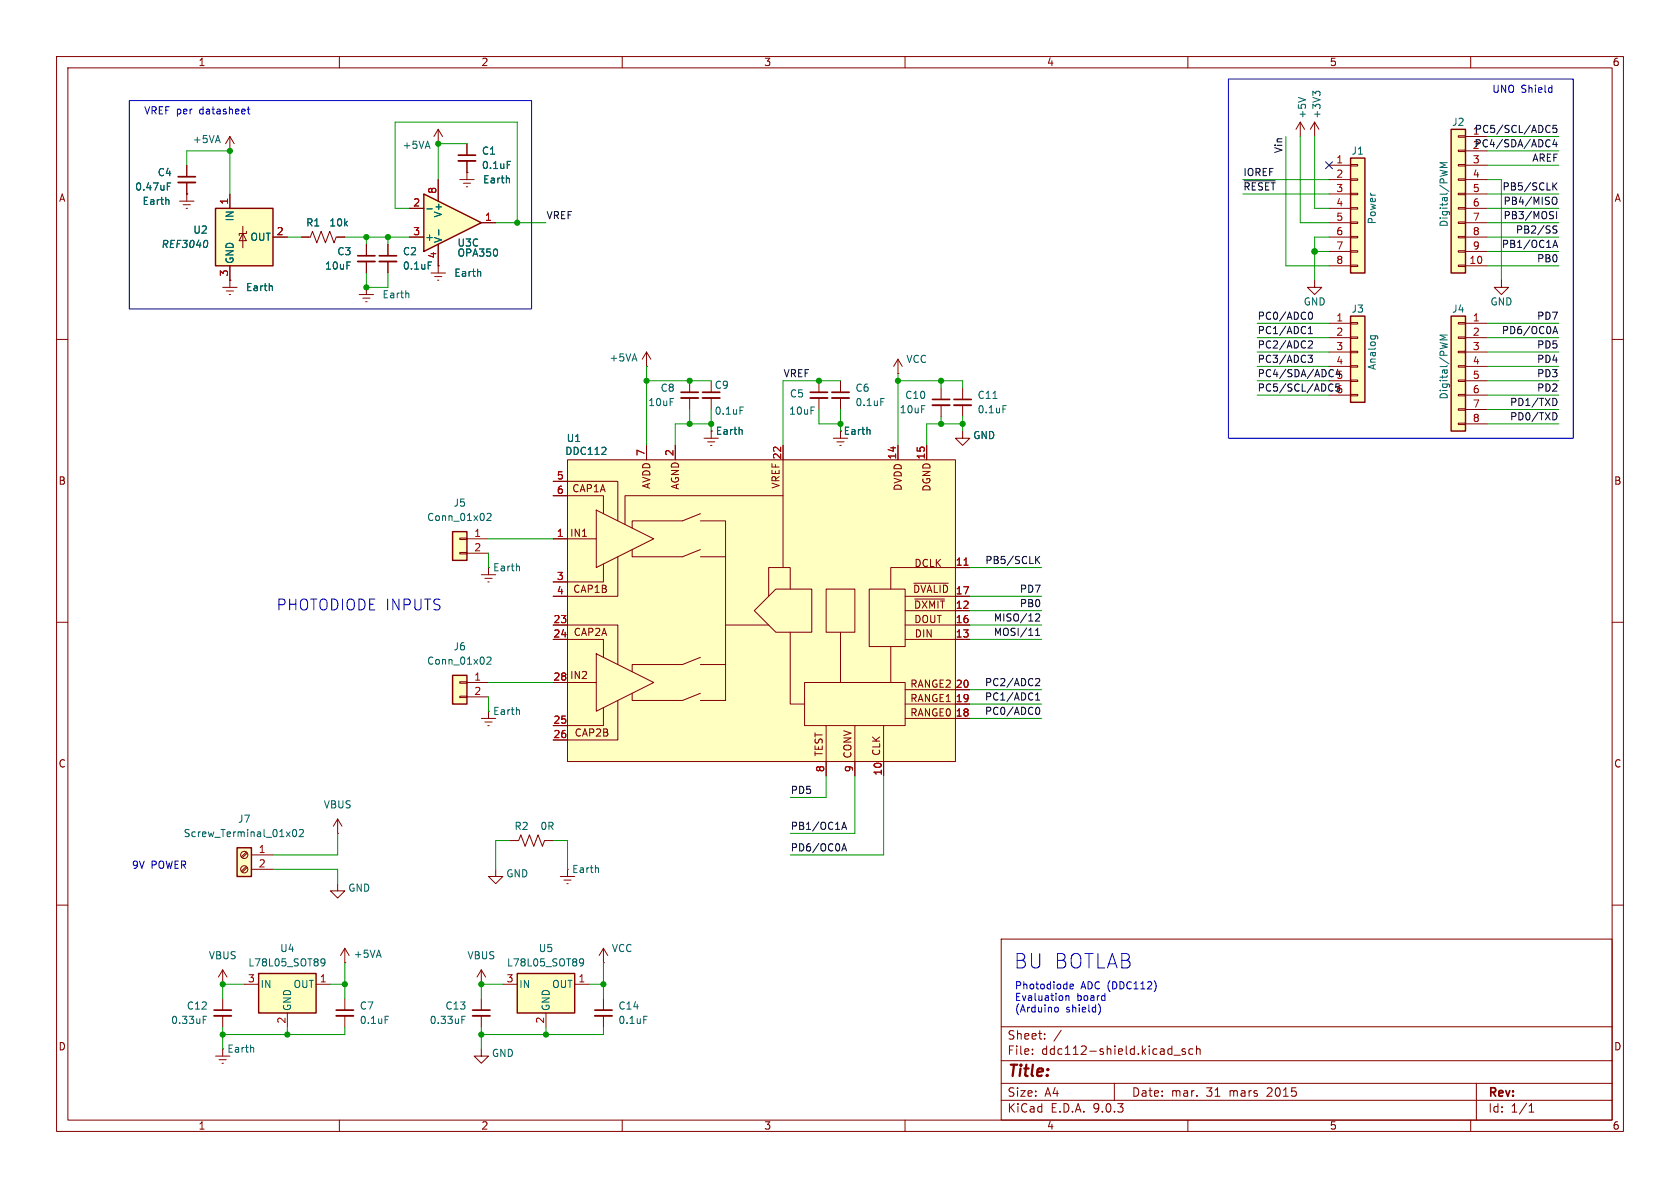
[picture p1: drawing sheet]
<svg xmlns="http://www.w3.org/2000/svg" width="297mm" height="210mm" viewBox="0 0 297 210" stroke-linecap="round" stroke-linejoin="round" font-family="sans-serif">
<g fill="none" stroke="#840000" stroke-width=".18">
<path d="M10 10h277v190h-277zM12 12h273v186h-273zM60 10v2M110 10v2M160 10v2M210 10v2M260 10v2M10 60h2M114.3 64.8h.1M114.3 62.2l-.8 1.3M114.3 62.2l.8 1.3M114.3 62.2v2.6"/>
<path d="M124.5 77.5h2.5M125.1 78.1h1.3M125.6 78.7h.3M125.7 76.2h.1M125.7 76.2v1.3M144.8 67.3v2M144.8 70.4v2M148.6 67.3v2M148.6 70.4v2M158.7 66h.1M158.7 63.5l-.7 1.3M158.7 63.5l.8 1.3"/>
<path d="M158.7 63.5v2.5M166.4 68.6v2M166.4 71.6v2.1M285 60h2M10 110h2M285 110h2M10 160h2M177 166h108v32h-108zM285 160h2M60 198v2M110 198v2M160 198v2"/>
<path d="M177 194.5h108M177 191.5h108M177 187.5h108M177 181.5h108M182.5 186.3v.1M182.5 185.5v.1M184.7 183.6v.1M184.7 182.8v.1M187.6 182.1l-1.3 2M197 191.5v3M207.5 186.5h1.2M209.5 185.5l-.3-.1-.2 .2v.2l.5 .2v.3h-.5"/>
<path d="M210 198v2M210.9 185.5l-.4-.1-.3 .3v.4l.1 .2h.6M211.5 185.5l.2-.1 .4 .1 .1 .9M211.5 184.9v1.5M260 198v2M261 191.5v6.5M270.3 196.6h.9M270.3 195.5l.4-.4v1.5"/>
</g>
<path d="M143.3 69.3h3M147.1 69.3h3M164.8 70.6h3.1" fill="none" stroke="#840000" stroke-width=".3"/>
<path d="M143.3 70.4h3M147.1 70.4h3M164.8 71.6h3.1" fill="none" stroke="#840000" stroke-width=".33"/>
<path d="M131.1 76l.1 .8M155.7 70.4h.6" fill="none" stroke="#006464" stroke-width=".18"/>
<path d="M256.5 22.9h2.6v25.4h-2.6z" fill="#ffffc2"/>
<path d="M256.5 22.9h2.6v25.4h-2.6z" fill="none" stroke="#840000" stroke-width=".25"/>
<g fill="none" stroke="#840000" stroke-width=".18">
<path d="M257.8 24h1.3v.3h-1.3zM257.8 26.5h1.3v.3h-1.3zM257.8 29.1h1.3v.2h-1.3zM257.8 31.6h1.3v.3h-1.3zM257.8 34.2h1.3v.2h-1.3zM257.8 36.7h1.3v.3h-1.3zM257.8 39.2h1.3v.3h-1.3zM259.1 24.1h3.8M259.1 26.7h3.8M259.1 29.2h3.8M259.1 31.8h3.8M259.1 34.3h3.8"/>
<path d="M259.1 36.8h3.8M259.1 39.4h3.8M257.8 41.8h1.3v.2h-1.3zM257.8 44.3h1.3v.3h-1.3zM257.8 46.9h1.3v.2h-1.3zM259.1 41.9h3.8M259.1 44.5h3.8M259.1 47h3.8"/>
</g>
<path d="M255.8 28.8h-1.2l.9 .4-.9 .4h1.2" fill="none" stroke="#006464" stroke-width=".18"/>
<path d="M238.8 27.9h2.5v20.4h-2.5z" fill="#ffffc2"/>
<path d="M238.8 27.9h2.5v20.4h-2.5z" fill="none" stroke="#840000" stroke-width=".25"/>
<g fill="none" stroke="#840000" stroke-width=".18">
<path d="M229.9 21.6l-.8 1.3M229.9 21.6l.7 1.3M229.9 21.6v2.5M234.9 29.2h3.9M234.9 31.8h3.9M234.9 34.3h3.9M234.9 36.8h3.9M234.9 39.4h3.9M238.8 29.1h1.2v.2h-1.2zM238.8 31.6h1.2v.3h-1.2zM238.8 34.2h1.2v.2h-1.2zM238.8 36.7h1.2v.3h-1.2z"/>
<path d="M238.8 39.2h1.2v.3h-1.2zM232.4 49.5v1.3h1.3l-1.3 1.3-1.3-1.3h1.3M234.9 41.9h3.9M234.9 44.5h3.9M234.9 47h3.9M238.8 41.8h1.2v.2h-1.2zM238.8 44.3h1.2v.3h-1.2zM238.8 46.9h1.2v.2h-1.2zM265.4 49.5v1.3h1.3l-1.3 1.3-1.2-1.3h1.2"/>
</g>
<path d="M229.5 17.2l1.3 .4" fill="none" stroke="#006464" stroke-width=".18"/>
<path d="M256.5 55.9h2.6v20.3h-2.6z" fill="#ffffc2"/>
<path d="M256.5 55.9h2.6v20.3h-2.6z" fill="none" stroke="#840000" stroke-width=".25"/>
<g fill="none" stroke="#840000" stroke-width=".18">
<path d="M257.8 57h1.3v.3h-1.3zM257.8 59.6h1.3v.2h-1.3zM259.1 57.2h3.8M259.1 59.7h3.8M257.8 62.1h1.3v.3h-1.3zM257.8 64.6h1.3v.3h-1.3zM257.8 67.2h1.3v.2h-1.3zM257.8 69.7h1.3v.3h-1.3zM257.8 72.3h1.3v.2h-1.3zM257.8 74.8h1.3v.3h-1.3zM259.1 62.2h3.8M259.1 64.8h3.8"/>
<path d="M259.1 67.3h3.8M259.1 69.9h3.8M259.1 72.4h3.8M259.1 74.9h3.8"/>
</g>
<path d="M255.8 59.2h-1.2l.9 .5-.9 .4h1.2" fill="none" stroke="#006464" stroke-width=".18"/>
<path d="M238.8 55.9h2.5v15.2h-2.5z" fill="#ffffc2"/>
<path d="M238.8 55.9h2.5v15.2h-2.5z" fill="none" stroke="#840000" stroke-width=".25"/>
<g fill="none" stroke="#840000" stroke-width=".18">
<path d="M33 29.2v2M33 32.3v2M39.4 50.8h2.5M40 51.4h1.3M40.5 52.1h.3M40.6 49.5h.1M40.6 49.5v1.3M53.3 41.9h1.6l.3-1 .8 2 .8-2 .7 2 .8-2 .8 2 .3-1h1.6M63.5 52.1h2.5M64.1 52.7h1.3M64.6 53.3h.3M64.8 50.8h.1"/>
<path d="M64.8 43.2v2M64.8 46.2v2.1M64.8 50.8v1.3M234.9 57.2h3.9M234.9 59.7h3.9M238.8 57h1.2v.3h-1.2zM238.8 59.6h1.2v.2h-1.2zM121.9 67.3v2M121.9 70.4v2M125.7 70.4v2M234.9 62.2h3.9M234.9 64.8h3.9"/>
<path d="M234.9 67.3h3.9M234.9 69.9h3.9M238.8 62.1h1.2v.3h-1.2zM238.8 64.6h1.2v.3h-1.2zM238.8 67.2h1.2v.2h-1.2zM238.8 69.7h1.2v.3h-1.2z"/>
</g>
<path d="M29.6 32.9h.4M29.6 32.3h.6M48.1 50.6l.1 .8M72.2 51.9l.1 .7M242.3 59.4h1l.3 .2M242.4 59.4l-.1 .3M243.1 59.4v.3M130.8 72h.6" fill="none" stroke="#006464" stroke-width=".18"/>
<path d="M31.5 31.2h3M63.2 45.2h3.1M120.4 69.3h3M124.2 69.3h3.1" fill="none" stroke="#840000" stroke-width=".3"/>
<path d="M31.5 32.3h3M63.2 46.2h3.1M120.4 70.4h3M124.2 70.4h3.1" fill="none" stroke="#840000" stroke-width=".33"/>
<path d="M38.1 36.8h10.2v10.2h-10.2z" fill="#ffffc2"/>
<path d="M38.1 36.8h10.2v10.2h-10.2z" fill="none" stroke="#840000" stroke-width=".25"/>
<g fill="none" stroke="#840000" stroke-width=".18">
<path d="M31.7 35.6h2.6M32.4 36.2h1.3M32.9 36.8h.2M33 34.3h.1M33 34.3v1.3M40.6 26.7h.1M40.6 24.1v2.6M40.6 34.3v2.5M40.6 24.1l-.7 1.3M40.6 24.1l.8 1.3M77.5 25.4h.1M77.5 22.9l-.8 1.2"/>
<path d="M77.5 22.9l.7 1.2M77.5 22.9v2.5M82.5 25.4v2M82.5 28.4v2.1M40.6 47v2.5M42.9 41.3l.7 1.2h-1.3zM42.9 40v3.8M43.6 40.9v.4h-1.3v.4M48.3 41.9h2.5M90.2 148.6h1.5l.4-1 .7 2 .8-2 .8 2 .7-2 .8 2 .4-1h1.5M61 170.2h.1M61 167.6v2.6"/>
<path d="M61 176.5v2.1M61 179.6v2M61 167.6l.7 1.3M61 167.6l-.8 1.3"/>
</g>
<path d="M29.8 35.4l.1 .7M89.7 28.5h.6M36.6 42.5l.1 .5-.1 .5M68.1 179.7h.6" fill="none" stroke="#006464" stroke-width=".18"/>
<path d="M81 27.4h3.1M59.4 178.6h3.1" fill="none" stroke="#840000" stroke-width=".3"/>
<path d="M81 28.4h3.1M59.4 179.6h3.1" fill="none" stroke="#840000" stroke-width=".33"/>
<path d="M41.9 149.9h2.5v5h-2.5z" fill="#ffffc2"/>
<path d="M41.9 149.9h2.5v5h-2.5z" fill="none" stroke="#840000" stroke-width=".25"/>
<g fill="none" stroke="#840000" stroke-width=".18">
<path d="M43.5 150.6l-.8 .9M43.5 153.2l-.8 .8M43.7 150.8l-.9 .8M43.7 153.3l-.9 .9M44.4 151.1h3.9M44.4 153.7h3.9M59.7 156.2v1.3h1.3l-1.3 1.3-1.3-1.3h1.3M59.7 147.3h.1M59.7 144.8l-.8 1.3M59.7 144.8l.8 1.3M59.7 144.8v2.5"/>
<circle cx="43.2" cy="151.1" r=".63"/>
<circle cx="43.2" cy="153.7" r=".63"/>
</g>
<path d="M51.8 146.8l.2-.2a.68 .68 0 0 1 .4 .7 .68 .68 0 0 1-.4 .6l-.2-.1-.1-.4zM52.9 146.8l.5-.2 .2 .4-.7 .9h.7" fill="none" stroke="#006464" stroke-width=".18"/>
<path d="M45.7 172.1h10.2v7h-10.2z" fill="#ffffc2"/>
<path d="M45.7 172.1h10.2v7h-10.2z" fill="none" stroke="#840000" stroke-width=".25"/>
<g fill="none" stroke="#840000" stroke-width=".18">
<path d="M232.4 21.6l-.8 1.3M232.4 21.6l.8 1.3M232.4 21.6v2.5M87.6 153.7v1.2h1.3l-1.3 1.3-1.2-1.3h1.2M99.1 154.9h2.5M99.7 155.6h1.3M100.2 156.2h.3M100.3 153.7h.1M100.3 153.7v1.2M39.4 174h.1M39.4 171.5l-.8 1.2M39.4 171.5l.7 1.2"/>
<path d="M39.4 171.5v2.5M39.4 176.5v2.1M39.4 179.6v2M43.2 174h2.5M50.8 179.1v2.5M55.9 174h2.5M85.1 174h.1M85.1 171.5v2.5M85.1 176.5v2.1M85.1 179.6v2M85.1 171.5l-.8 1.2M85.1 171.5l.8 1.2"/>
<path d="M106.7 170.2h.1M106.7 167.6l-.8 1.3M106.7 167.6l.7 1.3M106.7 167.6v2.6M106.7 176.5v2.1M106.7 179.6v2M38.1 186.7h2.5M38.7 187.3h1.3M39.2 188h.3M39.4 185.4h.1M39.4 185.4v1.3M85.1 185.4v1.3h1.3l-1.3 1.3-1.3-1.3h1.3"/>
</g>
<path d="M232.6 16.6l-.5-.5v.8M232.6 16.4l.2-.3h.3l.3 .3M105.7 153.5l.1 .7M35.9 179.7h.6M56.8 169.6l.2-.1 .4 .1a.84 .84 0 0 1-.3 1.2h-.3M57.5 170l-.3 .3-.4-.1M81.7 179.7h.6M113.8 179.7h.6M35.9 180.3h.5M44.8 185.2v.8M81.7 180.3h.4" fill="none" stroke="#006464" stroke-width=".18"/>
<path d="M37.8 178.6h3.1M83.6 178.6h3M105.2 178.6h3" fill="none" stroke="#840000" stroke-width=".3"/>
<path d="M37.8 179.6h3.1M83.6 179.6h3M105.2 179.6h3" fill="none" stroke="#840000" stroke-width=".33"/>
<path d="M91.4 172.1h10.2v7h-10.2z" fill="#ffffc2"/>
<path d="M91.4 172.1h10.2v7h-10.2z" fill="none" stroke="#840000" stroke-width=".25"/>
<path d="M88.9 174h2.5M96.5 179.1v2.5M101.6 174h2.5" fill="none" stroke="#840000" stroke-width=".18"/>
<path d="M102.5 169.6l.2-.1 .4 .1a.84 .84 0 0 1-.3 1.2h-.2M103.2 170l-.3 .3-.4-.1" fill="none" stroke="#006464" stroke-width=".18"/>
<path d="M100.3 81.3h68.6v53.3h-68.6z" fill="#ffffc2"/>
<g fill="none" stroke="#840000" stroke-width=".18">
<path d="M114.3 78.7v2.6M119.4 78.7v2.6M138.4 78.7v21.6M147.3 77.5h2.6M148 78.1h1.2M148.5 78.7h.2M158.7 78.7v2.6M163.8 78.7v2.6M97.8 85.1h11.4v7M97.8 87.6h8.9v3.2M97.8 95.3h7.6M100.3 81.3h68.6v53.3h-68.6z"/>
<path d="M105.4 90.2l10.2 5.1-10.2 5zM106.7 99.7v3.2h-8.9M109.2 98.4v7h-11.4M111.8 97.2v1.2h8.8l3.2-1.2M123.8 90.8l-3.2 1.3h-8.8v1.2M123.8 92.1h4.5v6.3h-4.5M128.3 98.4v19.1M138.4 87.6h-27.9v5.1M97.8 110.5h11.4v7M97.8 113h8.9v3.2M105.4 115.6l10.2 5.1-10.2 5zM123.8 116.2l-3.2 1.3h-8.8v1.2"/>
<path d="M123.8 117.5h4.5v6.3h-4.5M128.3 110.5h7.6M137.2 104.1h6.3v7.7h-6.3l-3.9-3.8zM139.7 104.1v-3.8h-3.8v5.1M139.7 111.8v12.7h2.5M146 104.1h5.1v7.7h-5.1zM148.6 111.8v8.9M153.7 104.1h6.3v10.2h-6.3zM157.5 114.3v6.4M160 110.5h11.4M160 105.4h11.4M160 108h11.4"/>
<path d="M160 113h11.4M161.5 103.1h6.1M161.7 105.9h5.3M171.4 100.3h-13.9v3.8M97.8 120.7h7.6M106.7 125.1v3.2h-8.9M109.2 123.8v7h-11.4M111.8 122.6v1.2h8.8l3.2-1.2M142.2 120.7h17.8v7.6h-17.8zM146 128.3v8.9M151.1 128.3v8.9M156.2 128.3v8.9"/>
<path d="M160 121.9h11.4M160 124.5h11.4M160 127h11.4"/>
</g>
<path d="M170.4 99.9h.7" fill="none" stroke="#a90000" stroke-width=".18"/>
<path d="M153.8 76v.8" fill="none" stroke="#006464" stroke-width=".18"/>
<path d="M80 119.4h2.5v5.1h-2.5z" fill="#ffffc2"/>
<path d="M80 119.4h2.5v5.1h-2.5z" fill="none" stroke="#840000" stroke-width=".25"/>
<g fill="none" stroke="#840000" stroke-width=".18">
<path d="M85.1 101.6h2.5M85.7 102.2h1.3M86.2 102.9h.3M86.4 100.3h.1M86.4 100.3v1.3M81.3 120.5h1.2v.3h-1.2zM81.3 123.1h1.2v.2h-1.2zM82.5 120.7h3.9M82.5 123.2h3.9M85.1 127h2.5M85.7 127.6h1.3M86.2 128.3h.3"/>
<path d="M86.4 125.7h.1M86.4 125.7v1.3"/>
</g>
<path d="M86.1 116.3l.5-.2 .2 .4-.8 .9h.8M91.8 100.1v.8M91.8 125.5v.8" fill="none" stroke="#006464" stroke-width=".18"/>
<path d="M80 94h2.5v5.1h-2.5z" fill="#ffffc2"/>
<path d="M80 94h2.5v5.1h-2.5z" fill="none" stroke="#840000" stroke-width=".25"/>
<path d="M81.3 31.8h2.5M81.9 32.4h1.3M82.4 33h.3M82.5 30.5h.1M82.5 30.5v1.3M81.3 95.1h1.2v.3h-1.2zM81.3 97.7h1.2v.2h-1.2zM82.5 95.3h3.9M82.5 97.8h3.9" fill="none" stroke="#840000" stroke-width=".18"/>
<path d="M90 31.5l.1 .8M86.1 90.9l.5-.2 .2 .4-.8 .9h.8" fill="none" stroke="#006464" stroke-width=".18"/>
<path d="M74.9 34.3l10.2 5.1-10.2 5.1z" fill="#ffffc2"/>
<path d="M74.9 34.3l10.2 5.1-10.2 5.1z" fill="none" stroke="#840000" stroke-width=".25"/>
<g fill="none" stroke="#840000" stroke-width=".18">
<path d="M33 34.3h.1M33 29.2v2M33 32.3v2M40.6 34.3v2.5M72.4 36.8h2.5M77.5 31.8v3.8M82.5 30.5h.1M82.5 25.4v2M82.5 28.4v2.1M85.1 39.4h2.5M40.6 49.5h.1M40.6 47v2.5"/>
<path d="M48.3 41.9h2.5M53.3 41.9h1.3M59.7 41.9h1.3M64.8 43.2v2M64.8 46.2v2.1M68.6 43.2v2M68.6 46.2v2.1M72.4 41.9h2.5M76.2 48.3h2.5M76.8 48.9h1.3M77.3 49.5h.3M77.5 47h.1"/>
<path d="M77.5 43.2v5.1M114.3 78.7v2.6M119.4 78.7v2.6M125.7 76.2h.1M138.4 78.7v2.6M158.7 78.7v2.6M163.8 78.7v2.6M170.2 76.2v1.3h1.2l-1.2 1.2-1.3-1.2h1.3M170.2 68.6v2M170.2 71.6v2.1M97.8 85.1h2.5M97.8 87.6h2.5"/>
<path d="M97.8 95.3h2.5M97.8 102.9h2.5M97.8 105.4h2.5M97.8 110.5h2.5M97.8 113h2.5M168.9 105.4h2.5M168.9 110.5h2.5M168.9 113h2.5M168.9 100.3h2.5M168.9 108h2.5M97.8 120.7h2.5M97.8 128.3h2.5"/>
<path d="M97.8 130.8h2.5M146 134.6v2.6M151.1 134.6v2.6M156.2 134.6v2.6M168.9 121.9h2.5M168.9 124.5h2.5M168.9 127h2.5"/>
</g>
<g fill="none" stroke="#006464" stroke-width=".18">
<path d="M29.6 32.9h.4M29.6 32.3h.6M29.8 35.4l.1 .7M75.5 36.9h.9M89.7 28.5h.6M90 31.5l.1 .8M36.6 42.5l.1 .5-.1 .5M48.1 50.6l.1 .8M77.6 40.6v1M84.9 48.1l.1 .7M131.1 76l.1 .8M153.8 76v.8"/>
<path d="M175.6 70.4h.7M177.3 71.7h.6"/>
</g>
<path d="M67.1 45.2h3M168.7 70.6h3" fill="none" stroke="#840000" stroke-width=".3"/>
<path d="M67.1 46.2h3M168.7 71.6h3" fill="none" stroke="#840000" stroke-width=".33"/>
<g fill="none" stroke="#0f0f0f" stroke-width=".18">
<path d="M219.9 32h5.5M273.7 22.2l.3 .1M273.8 24.7l.2 .1M274 25.8l-.2 .2M274 23.3l-.3 .1M274.5 37.4l.1 .1M274.5 38.1l.1 .2-.1 .3M274.6 34.9h.1a.43 .43 0 0 1 .5 .4v.4a.42 .42 0 0 1-.2 .4 .42 .42 0 0 1-.4 0M274.7 32.9l.5 .7M274.8 24.6l-.3 .9h.8M275.1 25.1v.9M275.2 37.4v1.3"/>
<path d="M275.2 22.2h-.6l-.1 .6 .2-.2 .4 .1 .1 .2v.4l-.2 .1-.5-.1M275.2 32.3l-.7 .7M275.2 40l-.4-.1-.2 .2M231.3 59h.7M231.3 58.1l.4-.4v1.3M231.4 55.3l.2-.1a.68 .68 0 0 1 .4 .6 .68 .68 0 0 1-.4 .6l-.2-.1M274.5 43.7l.4-1.2 .5 1.2M274.5 59l.4-1.3 .5 1.3M274.6 40.4l.5 .3 .1 .3-.2 .2-.5-.1M274.6 43.4h.6M274.6 58.6h.6M231.2 62.8h.8l-.4 .5 .4 .1v.4l-.2 .3h-.4"/>
<path d="M231.4 60.3h.4l.2 .3-.8 .9h.8M235.3 67.9l.4 .1M235.5 65.3l.2 .1M235.7 69l-.4 .1M235.7 66.5l-.2 .1M274.8 70.4a.68 .68 0 0 1 .5 .7 .68 .68 0 0 1-.5 .6M274.8 73a.68 .68 0 0 1 .5 .6 .68 .68 0 0 1-.5 .6M183.3 98.9l.5 .7M183.8 98.4l-.7 .7M183.1 111.4l.3-.3v1.2M183.1 108.6l.5-.1 .2 .4-.8 .9h.8M183.1 112.3h.7"/>
<path d="M183.1 123.8h.7M183.1 122.8l.3-.3v1.3M183.1 120l.5-.1 .2 .4-.8 .9h.8M183.2 125.1l.2-.1a.68 .68 0 0 1 .4 .7 .68 .68 0 0 1-.4 .6l-.2-.1M148.8 150.4l.4-1.2 .5 1.2M148.8 146.6l.4-1.3 .5 1.3M148.9 150.1h.6M148.9 146.3h.6"/>
</g>
<g fill="none" stroke="#009600" stroke-width=".18">
<path d="M33 29.2v-2.5h7.6v7.6M72.4 36.8h-2.6v-15.2h21.6v17.8M82.5 25.4h-5v6.4M87.6 39.4h8.9M219.7 34.3h15.2M219.7 31.8h15.2M227.3 24.1v22.9h7.6M229.9 24.1v15.3h5M232.4 24.1v12.7h2.5M262.9 34.3h12.7M262.9 39.4h12.7M262.9 36.8h12.7"/>
<path d="M262.9 31.8h2.5v17.7M262.9 29.2h12.7M262.9 26.7h12.7M262.9 24.1h12.7M50.8 41.9h2.5M61 41.9h11.4M64.8 48.3v2.5h3.8v-2.5M64.8 41.9v1.3M68.6 41.9v1.3M222.2 59.7h12.7M222.2 57.2h12.7M232.4 44.5h2.5"/>
<path d="M234.9 41.9h-2.5v7.6M262.9 59.7h12.7M262.9 57.2h12.7M262.9 44.5h12.7M262.9 41.9h12.7M262.9 47h12.7M114.3 67.3h11.4M114.3 64.8v13.9M121.9 72.4v2.5M125.7 74.9h-6.3v3.8M125.7 72.4v3.8M144.8 72.4v2.5h3.8"/>
<path d="M148.6 67.3h-10.2v11.4M148.6 72.4v3.8M158.7 67.3h11.5v1.3M158.7 66v12.7M166.4 67.3v1.3M166.4 73.7v1.2M170.2 73.7v2.5M170.2 74.9h-6.4v3.8M222.2 67.3h12.7M222.2 64.8h12.7M222.2 62.2h12.7M222.2 69.9h12.7"/>
<path d="M262.9 67.3h12.7M262.9 64.8h12.7M262.9 62.2h12.7M262.9 69.9h12.7M262.9 74.9h12.7M262.9 72.4h12.7M86.4 95.3h11.4M86.4 97.8v2.5M171.4 113h12.7M171.4 108h12.7M171.4 110.5h12.7M171.4 105.4h12.7"/>
<path d="M171.4 100.3h12.7M86.4 123.2v2.5M86.4 120.7h11.4M146 137.2v3.8h-6.3M151.1 137.2v10.1h-11.4M156.2 137.2v13.9h-16.5M171.4 127h12.7M171.4 124.5h12.7M171.4 121.9h12.7M48.3 153.7h11.4v2.5M59.7 147.3v3.8h-11.4M90.2 148.6h-2.6v5.1"/>
<path d="M97.8 148.6h2.5v5.1M43.2 174h-3.8v2.5M58.4 174h2.6M61 170.2v6.3M88.9 174h-3.8v2.5M104.1 174h2.6M106.7 170.2v6.3M39.4 181.6v3.8M50.8 181.6v1.3M61 181.6v1.3h-21.6M85.1 181.6v3.8M96.5 181.6v1.3"/>
<path d="M106.7 181.6v1.3h-21.6"/>
</g>
<path d="M234.3 28.6l1.3 1.2M235.6 28.6l-1.3 1.2" fill="none" stroke="#000084" stroke-width=".18"/>
<g fill="none" stroke="#0000c2" stroke-width=".18">
<path d="M22.9 17.8h71.1v36.8h-71.1zM43.7 19.3h.5M43.9 18.9v1.1l.3 .1M217.2 14h60.9v63.5h-60.9zM274.2 15.5h.2M274.4 15.1v1.2M274.4 16.3h-.2M186.6 178.1h.3l.2 .2-.1 .5h-.4M188.4 176v.9M188.4 176.1l.2-.1 .3 .1 .1 .8M189.2 174.4l.6-.1-.1-.3h-.4l-.1 .1v.7h.5M194.4 177.7a1.47 1.47 0 0 1-.2 1.7"/>
<path d="M204.3 173.7l.1 .5-.1 .7"/>
</g>
<path d="M170.4 99.9h.7" fill="none" stroke="#a90000" stroke-width=".18"/>
<g fill="#009600" stroke="#009600" stroke-width=".18">
<circle cx="166.4" cy="74.9" r=".46"/>
<circle cx="170.2" cy="74.9" r=".46"/>
<circle cx="166.4" cy="67.3" r=".46"/>
<circle cx="40.6" cy="26.7" r=".46"/>
<circle cx="64.8" cy="41.9" r=".46"/>
<circle cx="64.8" cy="50.8" r=".46"/>
<circle cx="121.9" cy="67.3" r=".46"/>
<circle cx="114.3" cy="67.3" r=".46"/>
<circle cx="68.6" cy="41.9" r=".46"/>
<circle cx="91.4" cy="39.4" r=".46"/>
<circle cx="77.5" cy="25.4" r=".46"/>
<circle cx="125.7" cy="74.9" r=".46"/>
<circle cx="121.9" cy="74.9" r=".46"/>
<circle cx="232.4" cy="44.5" r=".51"/>
<circle cx="148.6" cy="74.9" r=".46"/>
<circle cx="158.7" cy="67.3" r=".46"/>
<circle cx="144.8" cy="67.3" r=".46"/>
<circle cx="85.1" cy="182.9" r=".46"/>
<circle cx="96.5" cy="182.9" r=".46"/>
<circle cx="106.7" cy="174" r=".46"/>
<circle cx="85.1" cy="174" r=".46"/>
<circle cx="39.4" cy="182.9" r=".46"/>
<circle cx="39.4" cy="174" r=".46"/>
<circle cx="61" cy="174" r=".46"/>
<circle cx="50.8" cy="182.9" r=".46"/>
</g>
<text font-size="3.5" fill="#0000c2" x="179.2" y="171.4">BU BOTLAB</text>
<text font-size="2.8" fill="#840000" x="178" y="190.9">Title:</text>
<text font-size="2.7" fill="#0000c2" x="48.8" y="108.1">PHOTODIODE INPUTS</text>
<g font-size="2.1" fill="#840000">
<text x="178" y="184">Sheet:</text>
<text x="178" y="186.7">File:</text>
<text x="184.1" y="186.7">ddc112-shield.kicad_sch</text>
<text x="178" y="196.9">KiCad</text>
<text x="178" y="194.1">Size:</text>
<text x="184.7" y="194.1">A4</text>
<text x="185.7" y="196.9">E.D.A.</text>
<text x="193.3" y="196.9">9.0.3</text>
<text x="200" y="194.1">Date:</text>
<text x="207" y="194.1">mar.</text>
<text x="213.3" y="194.1">31</text>
<text x="217.5" y="194.1">mars</text>
<text x="224.3" y="194.1">2015</text>
<text x="263" y="194.3">Rev:</text>
<text x="263" y="196.9">Id:</text>
<text x="267.1" y="196.9">1/1</text>
</g>
<g font-size="1.8" fill="#840000">
<text x="35" y="11.9">1</text>
<text x="85" y="11.9">2</text>
<text x="135" y="11.9">3</text>
<text x="185" y="11.9">4</text>
<text x="235" y="11.9">5</text>
<text x="285" y="11.9">6</text>
<text x="10.3" y="35.9">A</text>
<text x="285.3" y="35.9">A</text>
<text x="149.1" y="77.1">Earth</text>
<text x="10.3" y="85.9">B</text>
<text x="101.1" y="87.2">CAP1A</text>
<text x="115.2" y="86.5" transform="rotate(-90 115.2 86.5)">AVDD</text>
<text x="120.2" y="86.7" transform="rotate(-90 120.2 86.7)">AGND</text>
<text x="138" y="86.5" transform="rotate(-90 138 86.5)">VREF 22</text>
<text x="159.6" y="86.9" transform="rotate(-90 159.6 86.9)">DVDD</text>
<text x="164.7" y="87" transform="rotate(-90 164.7 87)">DGND</text>
<text x="285.3" y="85.9">B</text>
<text x="100.7" y="95.1">IN1</text>
<text x="161.6" y="100.4">DCLK</text>
<text x="101.2" y="105">CAP1B</text>
<text x="161.3" y="105">~{DVALID}</text>
<text x="161.5" y="107.8">~{DXMIT}12</text>
<text x="101.3" y="112.6">CAP2A</text>
<text x="161.5" y="110.3">DOUT</text>
<text x="161.6" y="112.9">DIN</text>
<text x="100.7" y="120.2">IN2</text>
<text x="160.8" y="121.8">RANGE2</text>
<text x="160.8" y="124.3">RANGE1</text>
<text x="101.5" y="130.4">CAP2B</text>
<text x="160.8" y="126.8">RANGE0</text>
<text x="10.3" y="135.9">C</text>
<text x="145.6" y="133.8" transform="rotate(-90 145.6 133.8)">TEST</text>
<text x="150.7" y="134.2" transform="rotate(-90 150.7 134.2)">CONV</text>
<text x="155.8" y="133.7" transform="rotate(-90 155.8 133.7)">CLK</text>
<text x="285.3" y="135.9">C</text>
<text x="10.3" y="185.9">D</text>
<text x="285.3" y="185.9">D</text>
<text x="35" y="199.9">1</text>
<text x="85" y="199.9">2</text>
<text x="135" y="199.9">3</text>
<text x="185" y="199.9">4</text>
<text x="235" y="199.9">5</text>
<text x="285" y="199.9">6</text>
</g>
<g font-size="1.8" fill="#0000c2">
<text x="263.7" y="16.6">UNO Shield</text>
<text x="25.4" y="20.4">VREF per</text>
<text x="35.4" y="20.4">datasheet</text>
<text x="23.2" y="153.8">9V</text>
<text x="26.7" y="153.8">POWER</text>
<text x="179.3" y="175.1">Photodiode</text>
<text x="179.3" y="177.1">Evaluation</text>
<text x="179.3" y="179.2">(Arduino</text>
<text x="188.4" y="179.2">shield)</text>
<text x="190.4" y="177.1">board</text>
<text x="191.1" y="175.1">ADC (DDC112)</text>
</g>
<g font-size="1.8" fill="#006464">
<text x="231.1" y="21.1" transform="rotate(-90 231.1 21.1)">+5V</text>
<text x="233.7" y="21.1" transform="rotate(-90 233.7 21.1)">+3V3</text>
<text x="256.6" y="22.5">J2</text>
<text x="34" y="25.5">+5VA</text>
<text x="71.1" y="26.5">+5VA</text>
<text x="85.1" y="27.5">C1</text>
<text x="238.8" y="27.5">J1</text>
<text x="23.8" y="33.9">0.47uF</text>
<text x="27.8" y="31.3">C4</text>
<text x="85.1" y="30.1">0.1uF</text>
<text x="85.3" y="32.6">Earth</text>
<text x="25.1" y="36.4">Earth</text>
<text x="34.1" y="41.5">U2</text>
<text x="41.5" y="39.2" transform="rotate(-90 41.5 39.2)">IN</text>
<text x="54" y="40.2">R1</text>
<text x="58.1" y="40.2">10k</text>
<text x="78.3" y="38.6" transform="rotate(-90 78.3 38.6)">V+</text>
<text x="243.4" y="39.7" transform="rotate(-90 243.4 39.7)">Power</text>
<text x="256.1" y="40.2" transform="rotate(-90 256.1 40.2)">Digital/PWM</text>
<text x="28.4" y="44">REF3040</text>
<text x="41.5" y="46.7" transform="rotate(-90 41.5 46.7)">GND</text>
<text x="44.2" y="42.8">OUT</text>
<text x="57.4" y="47.9">10uF</text>
<text x="59.5" y="45.3">C3</text>
<text x="71.1" y="45.3">C2</text>
<text x="71.1" y="47.9">0.1uF</text>
<text x="75.1" y="42.8">+</text>
<text x="78.3" y="43.1" transform="rotate(-90 78.3 43.1)">V-</text>
<text x="80.8" y="43.8">U3C</text>
<text x="80.8" y="45.6">OPA350</text>
<text x="43.4" y="51.7">Earth</text>
<text x="67.5" y="52.9">Earth</text>
<text x="80.2" y="49.1">Earth</text>
<text x="230.4" y="54.2">GND</text>
<text x="238.8" y="55.5">J3</text>
<text x="256.6" y="55.5">J4</text>
<text x="263.4" y="54.2">GND</text>
<text x="107.7" y="64.1">+5VA</text>
<text x="160.1" y="64.4">VCC</text>
<text x="243.4" y="65.5" transform="rotate(-90 243.4 65.5)">Analog</text>
<text x="114.5" y="72">10uF</text>
<text x="116.7" y="69.4">C8</text>
<text x="126.2" y="68.9">C9</text>
<text x="139.5" y="70.5">C5</text>
<text x="151.1" y="69.4">C6</text>
<text x="151.1" y="72">0.1uF</text>
<text x="159.9" y="70.7">C10</text>
<text x="172.7" y="70.7">C11</text>
<text x="256.1" y="70.7" transform="rotate(-90 256.1 70.7)">Digital/PWM</text>
<text x="126.2" y="73.5">0.1uF</text>
<text x="126.5" y="77.1">Earth</text>
<text x="139.4" y="73.5">10uF</text>
<text x="159" y="73.3">10uF</text>
<text x="172" y="77.8">GND</text>
<text x="172.7" y="73.3">0.1uF</text>
<text x="99.8" y="80.6">DDC112</text>
<text x="100.1" y="78.3">U1</text>
<text x="80.1" y="89.8">J5</text>
<text x="75.4" y="92.3">Conn_01x02</text>
<text x="87.1" y="101.2">Earth</text>
<text x="75.4" y="117.7">Conn_01x02</text>
<text x="80.1" y="115.2">J6</text>
<text x="87.1" y="126.6">Earth</text>
<text x="57.1" y="143.1">VBUS</text>
<text x="32.4" y="148.2">Screw_Terminal_01x02</text>
<text x="42" y="145.6">J7</text>
<text x="90.9" y="146.9">R2</text>
<text x="95.4" y="146.9">0R</text>
<text x="89.4" y="155.3">GND</text>
<text x="101.1" y="154.5">Earth</text>
<text x="61.5" y="157.8">GND</text>
<text x="36.8" y="169.8">VBUS</text>
<text x="43.8" y="171">L78L05_SOT89</text>
<text x="49.4" y="168.5">U4</text>
<text x="62.4" y="169.5">+5VA</text>
<text x="82.5" y="169.8">VBUS</text>
<text x="89.5" y="171">L78L05_SOT89</text>
<text x="95.1" y="168.5">U5</text>
<text x="108.1" y="168.5">VCC</text>
<text x="32.9" y="178.7">C12</text>
<text x="46" y="174.9">IN</text>
<text x="51.7" y="178.8" transform="rotate(-90 51.7 178.8)">GND</text>
<text x="51.8" y="174.9">OUT</text>
<text x="63.5" y="178.7">C7</text>
<text x="78.6" y="178.7">C13</text>
<text x="91.7" y="174.9">IN</text>
<text x="97.4" y="178.8" transform="rotate(-90 97.4 178.8)">GND</text>
<text x="97.5" y="174.9">OUT</text>
<text x="109.2" y="178.7">C14</text>
<text x="30.1" y="181.2">0.33uF</text>
<text x="63.5" y="181.2">0.1uF</text>
<text x="75.9" y="181.2">0.33uF</text>
<text x="109.2" y="181.2">0.1uF</text>
<text x="40.1" y="186.3">Earth</text>
<text x="86.9" y="187">GND</text>
</g>
<g font-size="1.8" fill="#0f0f0f">
<text x="260.3" y="23.9">1PC5/SCL/ADC5</text>
<text x="226.8" y="27.2" transform="rotate(-90 226.8 27.2)">Vin</text>
<text x="260.3" y="26.4">2PC4/SDA/ADC4</text>
<text x="270.8" y="28.7">AREF</text>
<text x="219.7" y="31.2">IOREF</text>
<text x="219.7" y="33.8">~{RESET}</text>
<text x="265.5" y="33.8">PB5/SCLK</text>
<text x="96.5" y="38.8">VREF</text>
<text x="265.7" y="36.3">PB4/MISO</text>
<text x="265.7" y="38.8">PB3/MOSI</text>
<text x="267.9" y="41.4">PB2/SS</text>
<text x="265.4" y="43.9">PB1/OC1A</text>
<text x="271.6" y="46.5">PB0</text>
<text x="222.2" y="56.6">PC0/ADC0</text>
<text x="222.2" y="59.2">PC1/ADC1</text>
<text x="265.4" y="59.2">PD6/OC0A</text>
<text x="271.6" y="56.6">PD7</text>
<text x="222.2" y="61.7">PC2/ADC2</text>
<text x="222.2" y="64.2">PC3/ADC3</text>
<text x="271.6" y="61.7">PD5</text>
<text x="271.6" y="64.2">PD4</text>
<text x="138.4" y="66.8">VREF</text>
<text x="222.2" y="69.3">PC5/SCL/ADC5</text>
<text x="222.2" y="66.8">PC4/SDA/ADC4</text>
<text x="236.1" y="67.1">5</text>
<text x="236.1" y="69.6">6</text>
<text x="266.9" y="71.9">PD1/TXD</text>
<text x="271.6" y="69.3">PD2</text>
<text x="271.6" y="66.8">PD3</text>
<text x="266.9" y="74.4">PD0/TXD</text>
<text x="174.1" y="99.8">PB5/SCLK</text>
<text x="180.2" y="104.9">PD7</text>
<text x="180.2" y="107.4">PB0</text>
<text x="175.6" y="112.5">MOSI/11</text>
<text x="175.6" y="110">MISO/12</text>
<text x="174" y="123.9">PC1/ADC1</text>
<text x="174" y="121.4">PC2/ADC2</text>
<text x="174" y="126.5">PC0/ADC0</text>
<text x="139.7" y="140.4">PD5</text>
<text x="139.7" y="146.8">PB1/OC1A</text>
<text x="139.7" y="150.6">PD6/OC0A</text>
</g>
<g font-size="1.8" fill="#a90000">
<text x="236.1" y="29">1</text>
<text x="260.3" y="29">3</text>
<text x="77.2" y="34.4" transform="rotate(-90 77.2 34.4)">8</text>
<text x="236.1" y="31.5">2</text>
<text x="236.1" y="34">3</text>
<text x="260.3" y="31.5">4</text>
<text x="260.3" y="34">5</text>
<text x="40.4" y="36.3" transform="rotate(-90 40.4 36.3)">1</text>
<text x="48.8" y="41.7">2</text>
<text x="73" y="41.7">3</text>
<text x="73" y="36.6">2</text>
<text x="85.7" y="39.1">1</text>
<text x="236.1" y="36.6">4</text>
<text x="236.1" y="39.1">5</text>
<text x="236.1" y="41.7">6</text>
<text x="260.3" y="36.6">6</text>
<text x="260.3" y="39.1">7</text>
<text x="260.3" y="41.7">8</text>
<text x="77.2" y="45.8" transform="rotate(-90 77.2 45.8)">4</text>
<text x="236.1" y="44.2">7</text>
<text x="236.1" y="46.7">8</text>
<text x="259.7" y="46.7">10</text>
<text x="260.3" y="44.2">9</text>
<text x="40.4" y="49" transform="rotate(-90 40.4 49)">3</text>
<text x="236.1" y="56.9">1</text>
<text x="236.1" y="59.4">2</text>
<text x="260.3" y="56.9">1</text>
<text x="260.3" y="59.4">2</text>
<text x="236.1" y="62">3</text>
<text x="236.1" y="64.5">4</text>
<text x="260.3" y="62">3</text>
<text x="260.3" y="64.5">4</text>
<text x="260.3" y="67.1">5</text>
<text x="260.3" y="69.6">6</text>
<text x="260.3" y="72.1">7</text>
<text x="260.3" y="74.7">8</text>
<text x="114" y="80.7" transform="rotate(-90 114 80.7)">7</text>
<text x="119.1" y="80.7" transform="rotate(-90 119.1 80.7)">2</text>
<text x="138.2" y="81.3" transform="rotate(-90 138.2 81.3)">22</text>
<text x="158.5" y="81.3" transform="rotate(-90 158.5 81.3)">14</text>
<text x="163.6" y="81.3" transform="rotate(-90 163.6 81.3)">15</text>
<text x="98.4" y="84.8">5</text>
<text x="98.4" y="87.4">6</text>
<text x="83.7" y="95">1</text>
<text x="98.4" y="95">1</text>
<text x="83.7" y="97.5">2</text>
<text x="168.9" y="100.1">11</text>
<text x="98.4" y="102.6">3</text>
<text x="98.4" y="105.2">4</text>
<text x="168.9" y="105.2">17</text>
<text x="168.9" y="107.7">12</text>
<text x="97.7" y="110.2">23</text>
<text x="97.7" y="112.8">24</text>
<text x="168.9" y="110.2">16</text>
<text x="168.9" y="112.8">13</text>
<text x="83.7" y="120.4">1</text>
<text x="83.7" y="122.9">2</text>
<text x="97.7" y="120.4">28</text>
<text x="168.9" y="121.7">20</text>
<text x="168.9" y="124.2">19</text>
<text x="97.7" y="128">25</text>
<text x="97.7" y="130.6">26</text>
<text x="168.9" y="126.7">18</text>
<text x="145.8" y="136.6" transform="rotate(-90 145.8 136.6)">8</text>
<text x="150.9" y="136.6" transform="rotate(-90 150.9 136.6)">9</text>
<text x="156" y="137.2" transform="rotate(-90 156 137.2)">10</text>
<text x="45.6" y="150.9">1</text>
<text x="45.6" y="153.4">2</text>
<text x="43.7" y="173.7">3</text>
<text x="56.4" y="173.7">1</text>
<text x="89.5" y="173.7">3</text>
<text x="102.2" y="173.7">1</text>
<text x="50.5" y="181" transform="rotate(-90 50.5 181)">2</text>
<text x="96.3" y="181" transform="rotate(-90 96.3 181)">2</text>
</g>
</svg>
